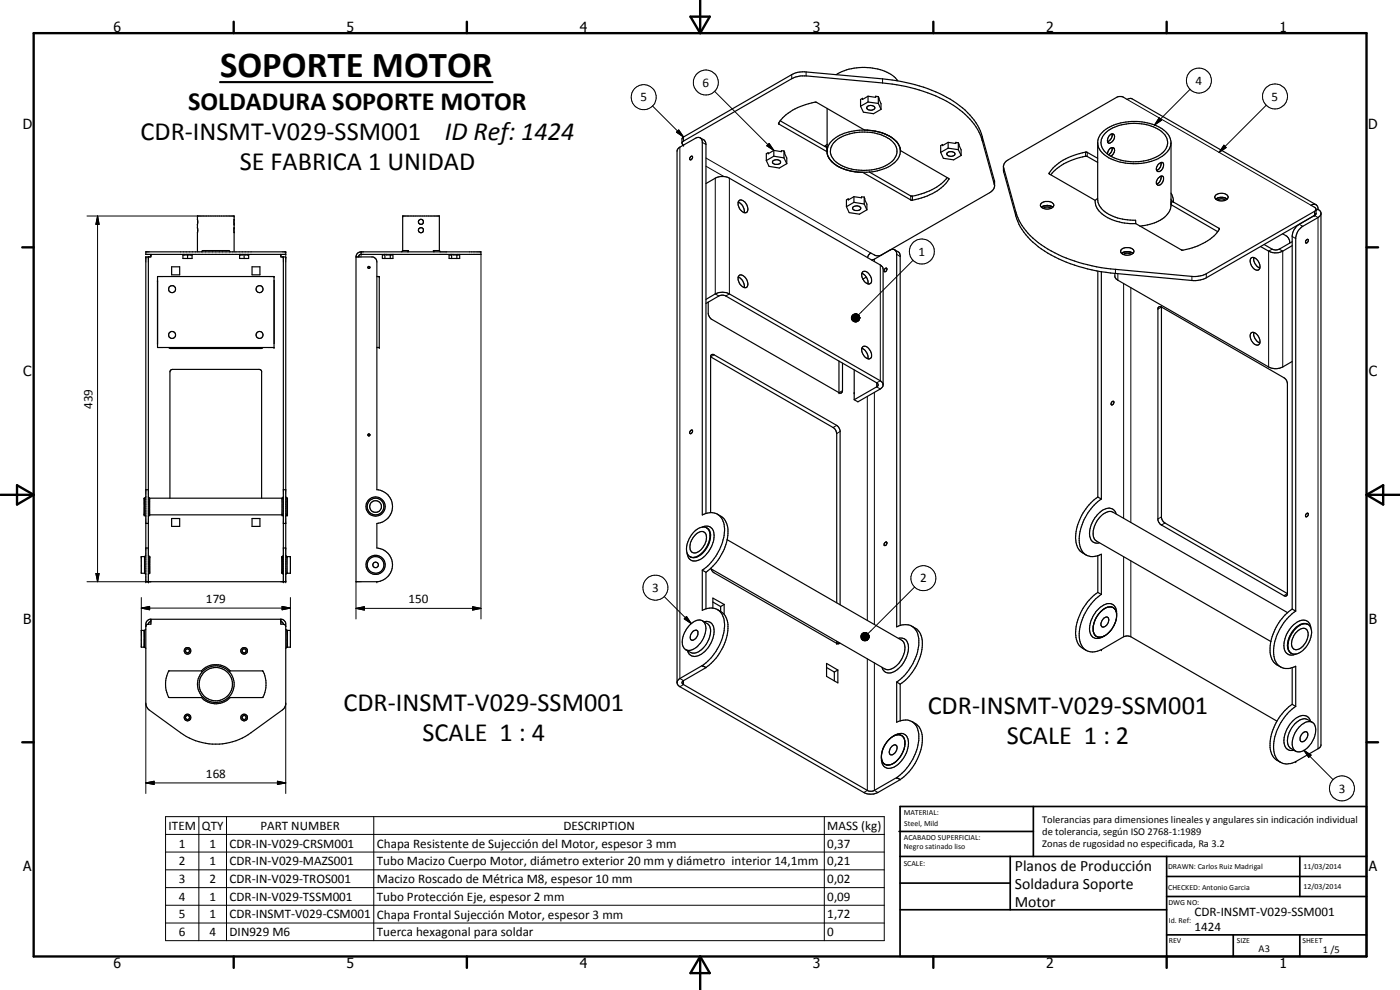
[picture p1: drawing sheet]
<svg xmlns="http://www.w3.org/2000/svg" width="420mm" height="297mm" viewBox="0 0 420 297" stroke-linecap="round" stroke-linejoin="round" font-family="sans-serif">
<g fill="none" stroke="#000" stroke-width=".35">
<path d="M234.1 36.2l14.1 8.1M248.2 32.5l.1 13.5M250.9 22.4a16.8 16.8 0 0 1 10.2-2.1l2.3 .4a10.3 10.3 0 0 1 6 3.6M258.3 31.9l.8 1.8 3.1 .4 2.2-1.3M260.4 31.9a1.38 1.38 0 0 1 2.1 .5 1.34 1.34 0 0 1-1.2 .7 1.34 1.34 0 0 1-1.2-.9zM260.5 28.9v1.7M260.5 28.9l-1.6 .9v-.3l-.6 .3v2.1M260.5 28.9l2.3 .3v-.3l.8 .1M260.5 30.6l-2.2 1.3M260.5 30.6l3.1 .4M261.9 39.2l-2.4-.2-14.4-8.3a15.8 15.8 0 0 0-11.5 6.3l14.6 8.5M262.6 39.3a10.3 10.3 0 0 1 6.9 3.8"/>
<path d="M262.7 39.4a14.5 14.5 0 0 0-13.5 3.4l-.6 .9-.4 1.4M263.4 39.5a9.6 9.6 0 0 1 6.4 4.1l.4 1.4M263.6 29l.8 2.1v1.7M263.6 29v2M263.6 31l.8 1.8M204.7 42.9v-1.2l.2-.5 32.7-18.8a6.9 6.9 0 0 1 4.3-.8l23 2.1a44.1 44.1 0 0 1 24 8.7 17.2 17.2 0 0 1 5.9 8.5l3.6 13.2a3.4 3.4 0 0 1-.3 2.7l-1.1 1-32.7 18.8-1.4 .1-1.6-.8-.7 .7-.3 .7M204.7 42.9l.4-.6 32.5-18.7 1.3-.5 1.5-.3h1.5l23 2.1a43.3 43.3 0 0 1 24.8 9.4 16 16 0 0 1 5.1 7.8l3.7 13.5M204.7 42.9l.4 .7M207.3 47l.4-.1a.66 .66 0 0 1 0 .7 .66 .66 0 0 1-.6 .3l-.1-.2zM210.1 41.4h-1.2l-4.9 2.8-.6 .5-.2 .7v159.4M210.1 41.4l.4 .3 .3 .7v112.1a4.2 4.2 0 0 1 4.4-.3 4.2 4.2 0 0 1 2.2 3.8 15.4 15.4 0 0 1-6.6 13.1M210.1 41.4l1.3 .7 .5 1.2v110.8"/>
<path d="M211.9 55.1l2.8-1.6a4.7 4.7 0 0 1 3.9-.2l45.6 26.2 .6 .6 .2 .6v34.8M230 48.2l.8 1.7 3.1 .5 2.2-1.3M231.9 48.3a1.44 1.44 0 0 1 2.4 .4l-.6 .5-1 .1a.71 .71 0 0 1-.7-.3 .71 .71 0 0 1-.1-.7zM232.2 45.1l-1.7 1v-.3l-.5 .3v2.1M232.2 45.1l2.3 .4v-.3l.8 .1M232.2 46.9l-2.2 1.3M232.2 45.1v1.8M232.2 46.9l3.1 .5M235.3 45.3l.8 2.1v1.7M235.3 45.3v2.1M235.3 47.4l.8 1.7M248.2 44.3v1.2"/>
<path d="M248.2 45.5v.5M248.2 44.3v.4M248.2 46l.6 1.4M248.2 43.3l-.7 .6h.7M248.3 46.4a8.6 8.6 0 0 0 6.7 4.9l3.1 .4M249 47.8a8.5 8.5 0 0 0 3.9 2.8M250.9 42.2a14.9 14.9 0 0 1 16.5-.1 4 4 0 0 1-.6 7 15.1 15.1 0 0 1-16-.6 3.9 3.9 0 0 1 .1-6.3zM253.6 50.8l.7 .3M254.6 51.1l4.3 .6M256.3 59l-1.7 1v-.4l-.6 .4v2M256.3 59l2.3 .4v-.3h.8M256.3 59v1.7"/>
<path d="M258.9 51.7h.1M259.4 59.1l.8 2.2v1.6M259.4 59.1v2.1M260.9 51.6l12.4 7.2a16.5 16.5 0 0 0 11-5.5M269.7 43.4l.5 1.3M270.2 44.7l.1 .5 14.4 8.4a11.9 11.9 0 0 1-7.3 5.5l-4 1-14.5-8.4M270.2 44.7a5.7 5.7 0 0 1-4.1 5.6l-3.6 1.1-4 .3M282.3 45.7l.8 1.8 3.1 .5 2.2-1.3M284.3 45.9a1.41 1.41 0 0 1 2.3 .4 1.34 1.34 0 0 1-1.3 .6 1.34 1.34 0 0 1-1.1-.9zM284.6 42.7l-1.7 1v-.4l-.6 .4v2M284.6 42.7l2.2 .4v-.4l.8 .1M284.6 44.4l-2.3 1.3"/>
<path d="M284.6 42.7v1.7M284.6 44.4l3 .5M287.6 42.8l.8 2.2v1.7M287.6 42.8v2.1M287.6 44.9l.8 1.8M301.1 50.1l3.8 13.5a20.2 20.2 0 0 0 10.6 11.7 49 49 0 0 0 19.3 5.5l22.9 2.1a8.2 8.2 0 0 0 4.3-.8l32.5-18.7 .5-.6M329.4 47.5l-3.1-1.8a16.1 16.1 0 0 0-11.4 6.2v.3l13.8 7.9M329.4 48.7l-3.1-1.8a16.5 16.5 0 0 0-10.9 5.6M329.4 42.8v16.9a6.5 6.5 0 0 0 5.3 5.5 18.2 18.2 0 0 0 6.1 .9l.1 1M329.4 59.5l-.7 .6M330.5 40a15.1 15.1 0 0 1 15.3-2.7 7 7 0 0 1 5.6 5.3 6.3 6.3 0 0 1-4.4 5.3 16.9 16.9 0 0 1-15.3-1.2 4.3 4.3 0 0 1-1.2-6.7zM331.5 40.1a14 14 0 0 1 13.3-2.5 8 8 0 0 1 5.5 4.1 4.5 4.5 0 0 1-3.1 5.3 14.9 14.9 0 0 1-15.4-1.3 3.8 3.8 0 0 1-.3-5.6z"/>
<path d="M332.3 46.2l.2-.6a1.19 1.19 0 0 1 .7-1.1 1.19 1.19 0 0 1 1.3 .2l-.1 .9-1 1.3M332.9 40.7l.4-.4a.74 .74 0 0 1 .9 0 .74 .74 0 0 1 .3 .7 1.65 1.65 0 0 1-2 1.8l-.1-1.1zM333.7 44.3l.1 .1a2.24 2.24 0 0 1-1.1 2M333.7 40.2a2.11 2.11 0 0 1-1.3 2.3M347.5 49.4a1.01 1.01 0 0 1 1.7-.4 1.96 1.96 0 0 1-1.7 2.5l-.5-.6 .1-.7zM347.5 53.5a1.01 1.01 0 0 1 1.7-.4 2.01 2.01 0 0 1-1.7 2.5l-.1-.1a1.39 1.39 0 0 1 .1-2zM348.4 52.8l-.2 1.5-.4 .5-.7 .4M348.4 48.8l-.2 1.4-1.1 .9M351.4 42.8v18.8a6.5 6.5 0 0 1-5 5.3l-4.3 1M351.4 60l.8 .6M351.4 58l.7 1.7 .1 .9M364.9 59.7a2.92 2.92 0 0 1 3.3 0"/>
<path d="M364.9 58.5a2.31 2.31 0 0 1 3.7 .7 2.43 2.43 0 0 1-4 0zM43.8 75.6h42v.7h-42zM44.5 77.1v97.4M45.3 76.3v.8h-1.5v97.4h42v-97.4h-1.5v-.8M54.9 76.3v1.3h2.7v-1.3M55.2 76.3v.2M55.3 76.3v.2M55.9 76.3v.2h-1M56.3 76.3v1.3M56.6 76.3v.2h1M57.3 76.3v.2M59.3 75.6v-10.8h11v10.8"/>
<path d="M59.3 69.7v.1M60.5 75.6l.2-.4h8.1l.3 .4M71.9 76.3v1.3h2.7v-1.3M72.3 76.3v.2M72.9 76.3v.2h-1M73.3 76.3v1.3M73.6 76.3v.2h1M74.2 76.3v.2M74.3 76.3v.2M85 77.1v97.4M106.8 77.1h5.1l.9 .6 .3 .9v68.3a5.1 5.1 0 0 1 4.7 5.1 5.1 5.1 0 0 1-4.7 5.1v7.3a5.1 5.1 0 0 1 4.7 5.1 5.1 5.1 0 0 1-4.7 5h-6.3zM108.4 75.6h35.9v.7h-36.1l-.5 .4-.1 .4"/>
<path d="M108.4 75.6v.7M108.4 75.6a1.45 1.45 0 0 0-1.6 1.5M115.3 76.3v.2h-.5v1.1h3.1v-1.3M115.5 76.3v1.3M115.9 76.3v.2h1.8v-.2M117.1 76.5v1.1M117.3 76.3v.2M120.9 75.2v-10.4h11v10.4M120.9 75.2h1.7M120.9 75.2l-.4 .4M122.6 75.2l-.3 .4M122.6 75.2v.4"/>
<path d="M130.1 75.2h1.8M130.1 75.2l.2 .4M130.1 75.2v.4M131.9 75.2l.3 .4M135.3 76.3v.2h-.5v1.1h3.2v-1.3M135.5 76.3v1.3M136 76.3v.2h1.7v-.2M137.1 76.5v1.1M137.3 76.3v.2M221.6 60.7a2.99 2.99 0 0 1 1.7 3.1M221.8 60.2a1.27 1.27 0 0 1 1.8 .4 2.26 2.26 0 0 1 .4 3.2 2.51 2.51 0 0 1-2.2-3.6zM254 62l.8 1.8 3.1 .5 2.3-1.4"/>
<path d="M256 62.1a1.61 1.61 0 0 1 2.3 .3l-.3 .6-1.3 .2a.71 .71 0 0 1-.7-.3 .71 .71 0 0 1 0-.8zM256.3 60.7l-2.3 1.3M256.3 60.7l3.1 .5M259.4 61.2l.8 1.7M268.5 75l-1-.2-5.1 3-.9 .2M268.5 75l1.2 .7 .5 .9v111.1M268.5 75l.6 1v112.1l1.1-.4M312.5 61.1l.9-.6h1.4a1.1 1.1 0 0 1 1.2 .4 1.1 1.1 0 0 1-.1 1.3 2.53 2.53 0 0 1-3.7-.5zM312.6 62.2a2.82 2.82 0 0 1 3.3 0M313.1 62.5a1.68 1.68 0 0 1 2.3 0M328.7 60.1a5.9 5.9 0 0 0 3.7 5.2 17.8 17.8 0 0 0 8.5 1.8M336.5 74.9l.4-.3a2.89 2.89 0 0 1 3.2 .3 1.03 1.03 0 0 1-.9 1.6 1.98 1.98 0 0 1-2.9-1.2z"/>
<path d="M336.6 76a2.98 2.98 0 0 1 3.4 0M337.2 76.4a1.68 1.68 0 0 1 2.2 0M351.4 61l.1 .4M351.4 60.6h.8M351.5 60.6v.8M351.5 61.4l14 8.1M352.2 60.6l13.7 7.9a9.2 9.2 0 0 1-5.7 4.9l-2.4 1-3.2 .7-13.7-8M365.5 60.1a1.68 1.68 0 0 1 2.2 0M375.6 77.3a2.46 2.46 0 0 1 2.3 3.4 1.19 1.19 0 0 1-1.9-.4 2.22 2.22 0 0 1-.4-3zM376.3 77.3a3 3 0 0 0 1.8 3.1M384.9 70.1l1.7 1.2 .4 .8v.8M387.8 73.7l-2.8 1.7a4.5 4.5 0 0 1-4.3 0l-2.4-1.4"/>
<path d="M387.8 72.5l-3.9 2.3-1 .2-1.1-.2-2.4-1.4M392.1 72l.4-.2a.59 .59 0 0 1 0 .7 .59 .59 0 0 1-.7 .3zM394.5 64.6l-32.5 18.8a8 8 0 0 1-4.3 .8l-27.2-2.7M394.5 64.6l-4.6 2.7a4.6 4.6 0 0 0-2.1 3.3v112.2M395 61.4l-55.2-31.7-.4-.2-1.1 .3a2.9 2.9 0 0 0-2.4-.8l-.8 .2-32.5 18.7-.9 .7-.6 1.2 .1 1.6 3.7 13.4a19.7 19.7 0 0 0 9.5 11.1 45.7 45.7 0 0 0 16.1 5.6M395 61.4l-.7-.1-.8 .3 1.2 .7 .3 .5M395 62.8l-.1 1.4-.4 .4M395 61.4l.4 .6 .2 .8M395.6 62.8l.8 1v159.9l-.8 1-6.7 3.8M395.6 62.8l-.6 .4M396.4 64.3l-.8 1-4.6 2.6a4.6 4.6 0 0 0-2.1 3.3v112.1M47.3 83h34.9v21.3h-34.9z"/>
<path d="M51.5 80.1h2.4v2.4h-2.4zM75.6 80.1h2.4v2.4h-2.4zM82.2 84.2v18.8M113.1 83h.7v21.3h-.7M211.9 91.1l4.1-2.4h1.6l45.5 26.2a.64 .64 0 0 1 .5 .6 .64 .64 0 0 1-.5 .6l-6.7 3.8M211.9 89.8a8.6 8.6 0 0 1 4.9-2.1l1.2 .1 .9 .4 45.3 26.1 .6 .5 .2 .7M212.5 90.6l.1 3.9 .8 1.2 38.4 22.1M221.6 83.1a2.99 2.99 0 0 1 1.7 3.2M221.8 82.7a1.68 1.68 0 0 1 2.3 1.3 1.52 1.52 0 0 1-.3 2.3 2.64 2.64 0 0 1-2-3.6zM258.6 82a3 3 0 0 1 1.9 3.2M258.9 81.6a1.8 1.8 0 0 1 2.4 1.3 1.49 1.49 0 0 1-.4 2.3 2.71 2.71 0 0 1-2-3.6zM260 83.1l-1.1 .6"/>
<path d="M265.5 80.7l.4-.3a.56 .56 0 0 1 .2 .8 .56 .56 0 0 1-.8 .2zM329.5 81.3v67.8M330.5 81.5v68.2M334.6 82l.1 1.3 .8 .8 45.2 26a4.5 4.5 0 0 0 4.3 0l2.8-1.6M347.5 92.3l.5-.3 .6 .1 36.7 21.2 .9 1 .2 .6v63.4l-.5 .6-.6-.2-36.7-21.2-.9-1-.2-.5zM348.6 92.1v63.3l.1 .5 .9 1 36.8 21.2M375.6 99.8a2.51 2.51 0 0 1 2.5 3.2 1.12 1.12 0 0 1-1.1 .6 1.12 1.12 0 0 1-1-.8 2.22 2.22 0 0 1-.4-3zM376.3 99.7a3 3 0 0 0 1.8 3.2M50.7 104.3l.4 .3h27.3l.5-.3M213.3 107.1l36.7 21.2a2.32 2.32 0 0 1 1.1 1.8v50.7M251.8 108.3v9.5M252.8 109v8.2l-.3 .7-.7-.1"/>
<path d="M256.4 111v8.9M258.6 104.5a3 3 0 0 1 1.9 3.2M258.9 104.1a1.74 1.74 0 0 1 2.4 1.3l.3 .9-.1 .9a1.48 1.48 0 0 1-1.5 .3 1.48 1.48 0 0 1-1-1.2 1.99 1.99 0 0 1-.1-2.2zM265 115.5v.5l-.8 .7-6.7 3.9-1.1-.7M207.3 129.2l.5-.1a.76 .76 0 0 1-.6 1l-.2-.3zM333.7 120.5l.4-.1a.66 .66 0 0 1 .1 .7 .66 .66 0 0 1-.7 .4l-.1-.5zM43.4 149.5v5M43.4 154.5l.4 .4M43.8 157.1h.7M43.8 146.9h.7M43.8 149.1l-.4 .4M44.5 149.1l.4 .4"/>
<path d="M44.9 149.5h39.8M44.9 154.5h39.8M44.9 149.5v5M44.9 154.5l-.4 .4M51 149.5v-38l.4-.6 .4-.1h26l.6 .4 .1 38.3M51.5 155.6h2.4v2.3h-2.4zM75.6 155.6h2.4v2.3h-2.4zM84.7 149.5v5M84.7 154.5l.3 .4M85 157.1h.8M85 146.9h.8M85 149.1l-.3 .4"/>
<path d="M85.8 149.1l.3 .4M86.1 149.5v5M86.1 154.5l-.3 .4M208.1 159.8a3.2 3.2 0 0 1 4.2-1.2 4.2 4.2 0 0 1 0 5 5.2 5.2 0 0 1-4.8 3.6 2.83 2.83 0 0 1-1.3-3.7l.7-2zM210.7 158.2a2.41 2.41 0 0 1 2.7 .1 2.41 2.41 0 0 1 .9 2.4 8.3 8.3 0 0 1-5.4 7.6 2.29 2.29 0 0 1-2.7-2.3M212 158.4a2.28 2.28 0 0 1 1.3 2.3 6.9 6.9 0 0 1-5.2 6.6l-1.1-.3M213.3 153.8v-47l.3-.4 .5-.1 37 21.3 .7 .8 .3 .8v52.2M215.3 154.3a5.5 5.5 0 0 1 3.1 6.4 16.3 16.3 0 0 1-6.5 11M329.5 149.1l1 .6M329.5 149.1a15.4 15.4 0 0 0-6.6 13.5 4.8 4.8 0 0 0 3.1 3.9M330.5 149.7a15.8 15.8 0 0 0-6.6 11.8 4.8 4.8 0 0 0 3.5 5.5l2-.2M335 154.2a2.45 2.45 0 0 0-4.1-1.1 8.8 8.8 0 0 0-3.8 7.9 2.21 2.21 0 0 0 2.9 1.9"/>
<path d="M392 154.3l.3-.3a.55 .55 0 0 1 .2 .7 .55 .55 0 0 1-.7 .2zM43.4 167h-1v5h1M43.4 167v5M43.4 172l.4 .3M43.8 164.4h.7M43.8 166.6l-.4 .4M44.5 166.6l.4 .4v5l-.4 .3M85 164.4h.8M85 166.6l-.3 .4v5l.3 .3M85.8 166.6l.3 .4M86.1 167h1.1v5h-1.1M86.1 167v5"/>
<path d="M86.1 172l-.3 .3M208.6 160.6a1.98 1.98 0 0 1 3.1-.6 4.7 4.7 0 0 1-3.4 5.9 1.83 1.83 0 0 1-1.2-2.6l.4-1.2zM210.8 171.1v12l1.1-.4M210.8 171.1l1.1 .6M211.9 171.7v11M213.4 170.7l.9 1.2 36.8 21.1M218.2 161.9l52.3 30.2a3.6 3.6 0 0 1 .6 4.6 5.8 5.8 0 0 1-4.6 4.3l-1-.3-52.2-30.1M265.5 162.9l.4-.3a.56 .56 0 0 1 .2 .8 .56 .56 0 0 1-.8 .2zM329.4 166.8l1.1-.5v12.1M329.5 166.8v11M329.5 177.8a15.3 15.3 0 0 0-6.6 13.5 4.6 4.6 0 0 0 3.1 3.8M329.5 177.8l1 .6"/>
<path d="M330.5 178.4a15.8 15.8 0 0 0-6.6 11.8 4.5 4.5 0 0 0 4 5.4l2.6-.7M43.3 189.1v5.1M43.4 189.1h-1v5.1h1M43.4 189.1v5.1M43.4 194.2l.4 .3M43.8 188.8l-.4 .3M44 186.4l1-.6h39.6l.7 .4 .5 .8-.1 24.7-.5 .9-.5 .4-9.4 6.8a17.9 17.9 0 0 1-21.1 0l-9.4-6.8-1-1.3v-24.4zM44.5 187.3l-.5 .2-.2 .5M45.3 186.5l-.6 .2-.2 .6M45.3 185.8v1.5h-.8M84.3 185.8v1.5h.7M84.3 186.5l.4 .1 .3 .7"/>
<path d="M85 187.3l.8 .5M85.8 188.8l.3 .3M86.1 189.1h1.1v5.1h-1.1M86.1 189.1v5.1M86.1 194.2l-.3 .3M86.3 189.1v5.1M207.3 187.3a2.9 2.9 0 0 1 3.8-.8 4.6 4.6 0 0 1-.2 5.5 5.4 5.4 0 0 1-4.4 3.2 2.65 2.65 0 0 1-1.6-3.8l1-2.4zM207.8 189.6a.9 .9 0 0 1 .8-.6 .9 .9 0 0 1 .9 .5 2.04 2.04 0 0 1-2 2.5 1.69 1.69 0 0 1 .3-2.4zM210.8 199.7l-7 4.1-.5 .5-.1 .5M210.8 199.7l1.1 .6M210.8 186.3l1.4 .8a3.3 3.3 0 0 1 .7 4.2 7 7 0 0 1-4.4 4.7 3.5 3.5 0 0 1-2.7-1.1M211.3 186.6a2.36 2.36 0 0 1 3 2.8 7.6 7.6 0 0 1-5.9 7.6 2.25 2.25 0 0 1-2.1-1.8"/>
<path d="M213.9 182.5a4.4 4.4 0 0 1 3.6 4.7 15.8 15.8 0 0 1-6.7 12.5M213.9 182.5l-2 .2M213.9 180.6l2.4 1.4M215.3 182.9a5.5 5.5 0 0 1 3.1 6.4 16.5 16.5 0 0 1-6.5 11M216.3 182v1.4M217.3 181.4v2.9M217.3 181.4l-1 .6M217.3 181.4l-3.4-1.9v3M248.1 199.1l3.3 1.9v3.9l-3.3-2zM251.1 192.4v.6M252 192.9l-.4 .3-.5-.2M269.7 191.5a2.4 2.4 0 0 1 3 2.9 8.3 8.3 0 0 1-5.6 7.5 2.16 2.16 0 0 1-2.4-1.7"/>
<path d="M270.2 187.7a4.1 4.1 0 0 1 5.5 3.9 15.5 15.5 0 0 1-6.6 13M273.6 187.9a5.4 5.4 0 0 1 3.2 6.3 15.9 15.9 0 0 1-6.6 11.1M328.1 189.1l.5 1.4a1.64 1.64 0 0 0 1.7 .7M328.2 187.5v2.2M328.3 190.1l.9 .9M328.5 186.5l-.4 1.7M328.7 185.8l-.1 .5M329.2 185l-.3 .5M329.5 191.1l.3 .1M329.9 184l-.6 .8M330.5 194.9h.1M330.5 194.9l6.7-3.8 1.1-.3 1.1 .3 43.8 25.3"/>
<path d="M331.3 185.5a.83 .83 0 0 1 1.1-.3 .83 .83 0 0 1 .3 1.2 1.68 1.68 0 0 1-2.1 1.6 2.12 2.12 0 0 1 .7-2.5zM331.4 190.8l-.9 .3M331.6 190.7l-.5 .3M331.7 182.5l-1.6 1.2M331.8 190.6l-.5 .3M332.1 182.3l-.3 .2M332.5 182.2a7 7 0 0 0-4.3 5M333.2 182.1h.4M333.2 182.1l-.8 .1M333.2 189.3l-1.5 1.4M333.2 182.1h-.3M333.5 182.1l.9 .4"/>
<path d="M333.6 188.9l-1.5 1.5M333.8 182.2l.6 .3M334.2 188l-.7 1M334.4 182.5l.7 1.3M334.9 186.1l-.5 1.4M335.1 185.5v-2a2.45 2.45 0 0 0-1.5-2.3 2.45 2.45 0 0 0-2.7 .6 8.4 8.4 0 0 0-3.7 8.1 2.33 2.33 0 0 0 3.8 1.1l-.9 .2M335.1 183.8v.3M335.1 185.5l-.7 2-.6 1M335.1 183.8v.4M335.1 185.5l-.2 .5M335.1 185v.5M386.4 183.8l-52.3-30.1a3.7 3.7 0 0 0-3.9 1.3 6.6 6.6 0 0 0-1.7 6.8l.6 .5 52.3 30.2"/>
<path d="M387.8 182.8a15 15 0 0 0-6.4 14 4.4 4.4 0 0 0 2.9 3.3M387.8 182.8l1.1 .5M388.7 188.8a3.1 3.1 0 0 1 4.2-1.2 4.6 4.6 0 0 1-.3 5.5 4.9 4.9 0 0 1-4.6 3.1 2.68 2.68 0 0 1-1.3-3.6l.5-1.5zM388.8 189.9a2.39 2.39 0 0 1 3.3-1.1 4.2 4.2 0 0 1-1.4 5.3 1.68 1.68 0 0 1-1.7 .8 1.68 1.68 0 0 1-1.4-1.4 5.2 5.2 0 0 1 1.2-3.6zM388.9 183.3a14.8 14.8 0 0 0-6.4 14.2 4.1 4.1 0 0 0 6.4 2.4v12.1M392.6 187.4a2.98 2.98 0 0 0-3.7 .9 6.4 6.4 0 0 0-2.1 7l.6 .7M393.4 188.4a2.46 2.46 0 0 0-1.6-2.3 2.46 2.46 0 0 0-2.6 .6 8.2 8.2 0 0 0-3.6 8.5 2.27 2.27 0 0 0 3.3 1.1M60.5 201.3h-9.8a8 8 0 0 0 .1 8h9.7M60.5 201.3l.2 .2M60.5 201.3a5.9 5.9 0 0 1 8.6 0M60.5 209.3a5.9 5.9 0 0 0 8.6 0M60.7 209l-.2 .3"/>
<path d="M68.8 209l.3 .3M69.1 201.3h9.7a8.5 8.5 0 0 1 .1 7.9M69.1 201.3l-.3 .2M78.9 209.2l-9.8 .1M78.9 209.2h.1M203.2 204.8l.2 .7 .6 .5 55.2 31.8a4.7 4.7 0 0 0 4.3 0l6.7-3.9M211.9 200.3l-6.8 3.9a.61 .61 0 0 0-.4 .6 .61 .61 0 0 0 .4 .6l55.4 31.9h1.7l6.9-4M211.9 200.3h.1M248.1 200.3l2.3 1.3M250.4 201.6v2.7M251.4 201l-1 .6M269.1 204.6v12.1l1.1-.4"/>
<path d="M269.1 204.6l1.1 .7M270.2 205.3v11M270.2 216.3a4.1 4.1 0 0 1 5.5 3.9 15.9 15.9 0 0 1-6.6 13.1M273.6 216.5a5.4 5.4 0 0 1 3.2 6.3 16.2 16.2 0 0 1-6.6 11.1M387.8 200.3v11M387.8 211.3a15.1 15.1 0 0 0-6.4 14.1l.8 1.8 2.1 1.5M387.8 211.3l1.1 .7M388.9 212a15.4 15.4 0 0 0-6.6 13.6 4.1 4.1 0 0 0 6.6 2.9M389.9 218.1a3.3 3.3 0 0 1 4.2-1.2 4.6 4.6 0 0 1-.2 5.5 4.8 4.8 0 0 1-4.7 3.2 3 3 0 0 1-1.1-4.2 7.7 7.7 0 0 1 1.8-3.3zM393.3 216.4a2.34 2.34 0 0 0-3.6-1.3 7.9 7.9 0 0 0-4.1 8.8 2.12 2.12 0 0 0 2.7 1.2M393.8 216.7l-1.4-.8a3.4 3.4 0 0 0-3.8 1.3 6.1 6.1 0 0 0-1.8 6.7l.4 .5 1.6 1M264.5 227.2l.1 .5"/>
<path d="M264.5 227.5l.3 1.1M264.6 226.3l-.1 .5M264.6 227.9l.1 .3M264.8 228.4l1 1M265 228.7l.1 .3M265.2 229.1l.3 .2M265.6 229.4l.5 .1 1.4-.1M266 229.5h.3M267 221.7a8.4 8.4 0 0 0-2.4 4.4M267.5 221.3l-.8 .7M267.6 224l.6-.4a.89 .89 0 0 1 1 .4 .89 .89 0 0 1-.1 1 1.87 1.87 0 0 1-1.9 1.4 1.66 1.66 0 0 1 .4-2.4zM268 220.9a2.75 2.75 0 0 1 4.2 .1 7.8 7.8 0 0 1-3.4 8.9 2.49 2.49 0 0 1-2.7 .5 2.49 2.49 0 0 1-1.6-2.3 7.5 7.5 0 0 1 2.1-6"/>
<path d="M268.2 220.9l-.5 .2M268.3 229l-1.7 .5M269 228.4l-1.3 .8M269.1 233.3l1.1 .6M269.3 220.5l-.7 .1-1.2 .8M269.7 220.4l.3 .1M269.7 220.4l-1.4 .4M270 220.5l.8 .4M270 227.2l-1.4 1.6M270 220.5l.9 .4M270.2 233.9h.1M270.8 220.9l.5 .5"/>
<path d="M270.9 220.9l.4 .5M271 225.4l-.7 1.5M271.3 221.4l.2 .7M271.5 222.1l.1 .9M271.5 223.9l-.6 1.9-1.6 2.3M271.5 223.9l-.4 1.4M271.6 223l-.1 .9M388.8 228.5h.1M390.9 220.1a.85 .85 0 0 1 .8-.6 .85 .85 0 0 1 .8 .8 2.11 2.11 0 0 1-2 2.2 1.82 1.82 0 0 1 .4-2.4z"/>
<circle cx="126.3" cy="69.1" r=".76"/>
<circle cx="126.3" cy="66.6" r=".75"/>
<circle cx="51.6" cy="86.7" r="1.06"/>
<circle cx="77.9" cy="86.8" r="1.05"/>
<circle cx="110.7" cy="80.2" r=".31"/>
<circle cx="51.7" cy="100.5" r="1.04"/>
<circle cx="77.9" cy="100.5" r="1.05"/>
<circle cx="110.7" cy="130.5" r=".32"/>
<circle cx="112.7" cy="152" r="2.5"/>
<circle cx="112.7" cy="152" r="1.75"/>
<circle cx="112.7" cy="152" r="2.87"/>
<circle cx="112.7" cy="169.5" r="2.88"/>
<circle cx="112.7" cy="169.5" r="2.5"/>
<circle cx="112.7" cy="169.5" r=".83"/>
<circle cx="56.3" cy="195.3" r=".99"/>
<circle cx="56.3" cy="195.3" r=".61"/>
<circle cx="73.3" cy="195.3" r="1"/>
<circle cx="73.3" cy="195.3" r=".6"/>
<circle cx="56.3" cy="215.3" r=".62"/>
<circle cx="56.3" cy="215.3" r="1"/>
<circle cx="64.8" cy="205.3" r="5"/>
<circle cx="64.8" cy="205.3" r="5.5"/>
<circle cx="73.3" cy="215.3" r="1.01"/>
<circle cx="73.3" cy="215.3" r=".62"/>
</g>
<g fill="#000">
<circle cx="205.1" cy="43.6" r=".18"/>
<circle cx="43.8" cy="77.1" r=".18"/>
<circle cx="44.5" cy="77.1" r=".18"/>
<circle cx="45.3" cy="76.3" r=".18"/>
<circle cx="59.3" cy="68.3" r=".18"/>
<circle cx="59.3" cy="67.3" r=".18"/>
<circle cx="70.3" cy="64.8" r=".18"/>
<circle cx="70.3" cy="68.3" r=".18"/>
<circle cx="70.3" cy="67.3" r=".18"/>
<circle cx="84.3" cy="76.3" r=".18"/>
<circle cx="85" cy="77.1" r=".18"/>
<circle cx="85.8" cy="75.6" r=".18"/>
<circle cx="85.8" cy="76.3" r=".18"/>
<circle cx="85.8" cy="77.1" r=".18"/>
<circle cx="108.4" cy="76.3" r=".18"/>
<circle cx="108.4" cy="75.6" r=".18"/>
<circle cx="120.9" cy="64.8" r=".18"/>
<circle cx="120.9" cy="75.2" r=".18"/>
<circle cx="47.3" cy="84.2" r=".18"/>
<circle cx="82.2" cy="83" r=".18"/>
<circle cx="113.8" cy="83" r=".18"/>
<circle cx="348.6" cy="92.1" r=".18"/>
<circle cx="47.3" cy="103" r=".18"/>
<circle cx="82.2" cy="104.3" r=".18"/>
<circle cx="113.8" cy="104.3" r=".18"/>
<circle cx="251.8" cy="117.8" r=".18"/>
<circle cx="256.4" cy="117.9" r=".18"/>
<circle cx="43.3" cy="154.5" r=".18"/>
<circle cx="43.4" cy="154.5" r=".18"/>
<circle cx="44.9" cy="154.5" r=".18"/>
<circle cx="84.7" cy="154.5" r=".18"/>
<circle cx="86.1" cy="154.5" r=".18"/>
<circle cx="86.3" cy="154.5" r=".18"/>
<circle cx="42.4" cy="167" r=".18"/>
<circle cx="43.4" cy="167" r=".18"/>
<circle cx="43.8" cy="174.5" r=".18"/>
<circle cx="44.5" cy="174.5" r=".18"/>
<circle cx="44.9" cy="167" r=".18"/>
<circle cx="84.7" cy="167" r=".18"/>
<circle cx="85" cy="174.5" r=".18"/>
<circle cx="85.8" cy="174.5" r=".18"/>
<circle cx="86.1" cy="167" r=".18"/>
<circle cx="87.2" cy="167" r=".18"/>
<circle cx="113.1" cy="174.5" r=".18"/>
<circle cx="45.3" cy="185.8" r=".18"/>
<circle cx="84.3" cy="185.8" r=".18"/>
<circle cx="210.8" cy="199.7" r=".18"/>
<circle cx="251.1" cy="193" r=".18"/>
<circle cx="330.5" cy="194.9" r=".18"/>
<circle cx="269.1" cy="233.3" r=".18"/>
<circle cx="388.9" cy="228.5" r=".18"/>
</g>
<g fill="none" stroke="#000" stroke-width=".3">
<path d="M195.8 31.8l9.3 9.3M203.7 39l1.4 2.1-2.1-1.4zM214.4 27.4l17.8 17.7M233.8 36.7v.6M237.6 22.4v1.2M241.9 21.6v1.2M264.9 23.7v1.2M338.3 29.8l55.2 31.8M347.9 35.3l.7 .8-2.1 1.4zM357.2 26.8l-10.7 10.7M380 31.6l-14.1 14.1M204 44.2v159.4l1.1 .6v1.2l-1.1 .6"/>
<path d="M205.1 41.1v1.2M210.8 42.7l1.1 .6M211.9 47.4l49.4 28.5M211.9 49.9l5.3 3.1M214.7 53.5v34.7l1 .6M218.9 53.5v34.7l-1.1 .6M230.1 43.7l.7-.6 1.4 2zM273.3 58.8v1.2M273.8 58.8v1.3M284.8 53.6v.2M294.8 40.9v1.2M298.4 54.1v1.2"/>
<path d="M301.2 50.4v1.2M314.9 51.9v.2M325.8 45.6v1.3M326.3 45.7v1.2M367.3 43.6l.7 .7-2.1 1.4zM26.1 64.8h33.2M29.3 64.8l.4 2.5h-.9zM29.3 64.8v109.7M144.3 76.3v109.4M262.4 77.8v.7M264.2 79.5v34.8l-1.1 .6v1.2l1.1 .6M269.1 76.3l1.1 .7"/>
<path d="M274 78.1l-16.4 16.4M304.9 63.6v1.2M365.8 68.5v.5M381.8 74.8l-1.1 .6v34.7M383.9 74.8l1.1 .6v34.7M387.8 71l1.1 .6M389.9 67.3l1.1 .6M394.5 64.6h.1M394.5 63.4v1.2M394.5 64.6l1.1 .7v159.4M255.5 95.2l2.5 .2-2.5 .1zM255.5 95.5l2.5-.1-2.4 .4z"/>
<path d="M255.5 95.4h2.5M255.6 95l2.4 .4-2.5-.2zM255.6 95.8l2.4-.4-2.3 .6zM255.7 94.7l2.3 .7-2.4-.4zM255.7 96l2.3-.6-2.1 .8zM255.9 94.5l.2-.1 1.9 1zM255.9 94.5l2.1 .9-2.3-.7zM255.9 96.2l2.1-.8-1.9 1zM256.1 94.4l.2-.2 1.7 1.2zM256.1 96.4l1.9-1-1.7 1.1zM256.3 94.2l.3-.1 1.4 1.3zM256.3 96.5l1.7-1.1-1.4 1.2z"/>
<path d="M256.6 94.1h.2l1.2 1.3zM256.6 96.6l1.4-1.2-1.2 1.2zM256.8 94.1h.3l.9 1.3zM257.1 94.1l.9 1.3zM257.3 94.3l.7 1.1zM257.6 94.4l.4 1zM257.8 94.6l.2 .8zM257.9 94.9l.1 .5zM258 95.4l-1.2 1.2zM258 95.4l-.9 1.2zM258 95.4l-.7 1.1zM258 95.4l-.4 .9z"/>
<path d="M258 95.4l-.2 .7zM258 95.4l-.1 .5zM258 95.4v.2zM334.8 80.8v1.2M335.5 82.1v2M337.2 85.1v70.4M339.4 86.3v70.4M348.6 92.1l-1.1 .7M357.7 82.9v1.3M362 82.1v1.3M214.3 106.5l-1 .6M252.8 117.2l-1 .6"/>
<path d="M260.3 118.9v67.2M262.4 117.7v69.7M251.1 127.6l-1.1 .7M252.1 129.5l-1 .6M348.6 155.1l-1.1 .6M349.6 156.9l-1 .6M26.1 174.5h19.2M28.8 172.1h.9l-.4 2.4zM42.4 179.3v9.8M87.2 179.3v9.8M106.8 174.5v11.2M199.3 179l8.2 8.1"/>
<path d="M274.5 176.1l-14 14M337.2 167v24.1M339.4 168.3v22.8M386.4 178.1l-1.1 .6M42.4 182.5l2.5-.6v1.1zM42.4 182.5h44.8M84.7 181.9l2.5 .6-2.5 .5zM106.8 182.5l2.5-.5v1zM106.8 182.5h37.5M141.8 182l2.5 .5-2.5 .5zM206 185l1.5 2.1-2.2-1.4zM251.7 192.7l-.6 .3"/>
<path d="M258.3 190.9l2.5 .1-2.5 .1zM258.3 191.1l2.5-.1-2.4 .4zM258.3 191h2.5M258.4 190.6l2.4 .4-2.5-.1zM258.4 191.4l2.4-.4-2.3 .7zM258.5 190.4l2.3 .6-2.4-.4zM258.5 191.7l2.3-.7-2.2 .9zM258.6 190.2l.3-.2 1.9 1zM258.6 190.2l2.2 .8-2.3-.6zM258.6 191.9l2.2-.9-1.9 1.1zM258.9 190l.2-.1 1.7 1.1zM258.9 192.1l1.9-1.1-1.7 1.2z"/>
<path d="M259.1 189.9l.3-.1 1.4 1.2zM259.1 192.2l1.7-1.2-1.4 1.3zM259.4 189.8h.3l1.1 1.2zM259.4 192.3l1.4-1.3-1.1 1.3zM259.7 189.8h.2l.9 1.2zM259.9 189.8l.3 .1 .6 1.1zM260.2 189.9l.6 1.1zM260.3 197.7v39.5l-1.1 .6M260.4 190.1l.4 .9zM260.6 190.2l.2 .8zM260.7 190.5l.1 .5zM260.8 191l-.9 1.2-.2 .1z"/>
<path d="M260.8 191l-.6 1.2h-.3zM260.8 191l-.6 1.2zM260.8 191l-.4 1zM260.8 191l-.2 .8zM260.8 191l-.1 .6zM260.8 191v.3zM262.4 198.9v38.3l1.1 .6M43.8 211v27.1M85.8 211v27.1M43.8 234.9l2.5-.5v1zM43.8 234.9h42M83.3 234.4l2.5 .5-2.5 .5z"/>
<path d="M391.3 225.1l2.2 1.5-.7 .6zM391.3 225.1l8.8 8.8M49.7 245h215.7v37.2h-215.7zM49.7 250.4h215.7M49.7 255.7h215.7M59.7 245v37.2M68 245v37.2M112.2 245v37.2M247.4 245v37.2M49.7 261h215.7M49.7 266.3h215.7M49.7 271.6h215.7"/>
<path d="M49.7 276.9h215.7"/>
<circle cx="193.2" cy="29.1" r="3.8"/>
<circle cx="211.8" cy="24.8" r="3.7"/>
<circle cx="359.8" cy="24.2" r="3.8"/>
<circle cx="382.6" cy="28.9" r="3.8"/>
<circle cx="276.6" cy="75.5" r="3.7"/>
<circle cx="196.7" cy="176.3" r="3.8"/>
<circle cx="277.1" cy="173.5" r="3.7"/>
<circle cx="402.7" cy="236.6" r="3.8"/>
</g>
<g fill="none" stroke="#000" stroke-width=".71">
<path d="M10.1 9.9h400v277.1h-400zM70.1 6.5v3.4M140.1 6.5v3.4M207.2 5h5.8l-2.9 4.9zM210.1 0v9.9M280.1 6.5v3.4M350.1 6.5v3.4M6.7 74.2h3.4M410.1 74.2h3.5M.1 148.5h10M5.1 145.6l5 2.9-5 2.9zM410.1 148.5h10"/>
<path d="M410.1 148.5l5-2.9v5.8zM6.7 222.7h3.4M410.1 222.7h3.5M70.1 287v3.4M140.1 287v3.4M210.1 287v10M210.1 287l2.9 5h-5.8zM280.1 287v3.4M350.1 287v3.4"/>
</g>
<g fill="none" stroke="#000" stroke-width=".51">
<path d="M269.8 249.5h40.3M270.1 242h140v45h-140zM270.1 257h140M303.2 257v16M310.1 242v15M350.1 257v30M390.1 257v12M270.1 265h33.1M270.1 273h80M350.1 269h60M350.1 263h60M350.1 280.5h60"/>
<path d="M370.1 280.5v6.5M390.1 280.5v6.5"/>
</g>
<g fill="#000">
<path d="M203.7 39l1.4 2.1-2.1-1.4zM347.9 35.3l.7 .8-2.1 1.4zM230.1 43.7l.7-.6 1.4 2zM367.3 43.6l.7 .7-2.1 1.4zM29.3 64.8l.4 2.5h-.9zM257.9 94.9l.1 .5zM257.8 94.6l.2 .8zM257.6 94.4l.4 1zM257.3 94.3l.7 1.1zM257.1 94.1l.9 1.3zM256.8 94.1h.3l.9 1.3zM256.6 94.1h.2l1.2 1.3z"/>
<path d="M256.3 94.2l.3-.1 1.4 1.3zM256.1 94.4l.2-.2 1.7 1.2zM255.9 94.5l.2-.1 1.9 1zM255.9 94.5l2.1 .9-2.3-.7zM255.7 94.7l2.3 .7-2.4-.4zM255.6 95.8l2.4-.4-2.3 .6zM255.7 96l2.3-.6-2.1 .8zM255.9 96.2l2.1-.8-1.9 1zM256.1 96.4l1.9-1-1.7 1.1zM256.3 96.5l1.7-1.1-1.4 1.2zM256.6 96.6l1.4-1.2-1.2 1.2zM258 95.4l-1.2 1.2z"/>
<path d="M258 95.4l-.9 1.2zM258 95.4l-.7 1.1zM258 95.4l-.4 .9zM258 95.4l-.2 .7zM258 95.4l-.1 .5zM258 95.4v.2zM28.8 172.1h.9l-.4 2.4zM42.4 182.5l2.5-.6v1.1zM84.7 181.9l2.5 .6-2.5 .5zM106.8 182.5l2.5-.5v1zM141.8 182l2.5 .5-2.5 .5zM206 185l1.5 2.1-2.2-1.4z"/>
<path d="M260.7 190.5l.1 .5zM260.6 190.2l.2 .8zM260.4 190.1l.4 .9zM260.2 189.9l.6 1.1zM259.9 189.8l.3 .1 .6 1.1zM259.7 189.8h.2l.9 1.2zM259.4 189.8h.3l1.1 1.2zM259.1 189.9l.3-.1 1.4 1.2zM258.9 190l.2-.1 1.7 1.1zM258.6 190.2l.3-.2 1.9 1zM258.6 190.2l2.2 .8-2.3-.6zM258.5 190.4l2.3 .6-2.4-.4z"/>
<path d="M258.4 191.4l2.4-.4-2.3 .7zM258.5 191.7l2.3-.7-2.2 .9zM258.6 191.9l2.2-.9-1.9 1.1zM258.9 192.1l1.9-1.1-1.7 1.2zM259.1 192.2l1.7-1.2-1.4 1.3zM259.4 192.3l1.4-1.3-1.1 1.3zM260.8 191l-.9 1.2-.2 .1zM260.8 191l-.6 1.2h-.3zM260.8 191l-.6 1.2zM260.8 191l-.4 1zM260.8 191l-.2 .8zM260.8 191l-.1 .6z"/>
<path d="M260.8 191v.3zM43.8 234.9l2.5-.5v1zM83.3 234.4l2.5 .5-2.5 .5zM391.3 225.1l2.2 1.5-.7 .6z"/>
</g>
<path d="M255.5 95.2h2.5M255.5 95.6h2.5M258.3 190.8h2.5" fill="none" stroke="#000" stroke-width=".38"/>
<path d="M258.3 191.2h2.5" fill="none" stroke="#000" stroke-width=".42"/>
<path d="M66 24.6h81.8" fill="none" stroke="#000" stroke-width=".63"/>
<text font-size="11" x="66.1" y="23.1">SOPORTE MOTOR</text>
<g font-size="7.9">
<text x="56.5" y="33.1">SOLDADURA SOPORTE MOTOR</text>
<text x="42.2" y="42.1">CDR-INSMT-V029-SSM001</text>
<text x="133.5" y="42.1">ID Ref: 1424</text>
<text x="72" y="51.1">SE FABRICA 1 UNIDAD</text>
<text x="103.1" y="213.4">CDR-INSMT-V029-SSM001</text>
<text x="278.4" y="214.3">CDR-INSMT-V029-SSM001</text>
<text x="126.8" y="222.4">SCALE 1 : 4</text>
<text x="302.2" y="223.3">SCALE 1 : 2</text>
</g>
<g font-size="4.7">
<text x="304.6" y="261.2">Planos de Producción</text>
<text x="304.6" y="266.6">Soldadura Soporte</text>
<text x="304.6" y="272">Motor</text>
</g>
<g font-size="4.2">
<text x="34" y="9.6">6</text>
<text x="104" y="9.6">5</text>
<text x="174" y="9.6">4</text>
<text x="244" y="9.6">3</text>
<text x="314" y="9.6">2</text>
<text x="384" y="9.6">1</text>
<text x="6.8" y="38.7">D</text>
<text x="410.6" y="38.7">D</text>
<text x="7" y="112.9">C</text>
<text x="410.8" y="112.9">C</text>
<text x="7" y="187.1">B</text>
<text x="410.8" y="187.1">B</text>
<text x="7" y="261.4">A</text>
<text x="410.8" y="261.4">A</text>
<text x="34" y="290.4">6</text>
<text x="104" y="290.4">5</text>
<text x="174" y="290.4">4</text>
<text x="244" y="290.4">3</text>
<text x="314" y="290.4">2</text>
<text x="384" y="290.4">1</text>
</g>
<g font-size="3.9">
<text x="210.8" y="26">6</text>
<text x="358.8" y="25.4">4</text>
<text x="192.2" y="30.4">5</text>
<text x="381.6" y="30.2">5</text>
<text x="275.7" y="76.8">1</text>
<text x="27.8" y="122.7" transform="rotate(-90 27.8 122.7)">439</text>
<text x="195.7" y="177.6">3</text>
<text x="276.1" y="174.8">2</text>
<text x="61.8" y="180.9">179</text>
<text x="122.6" y="181">150</text>
<text x="61.8" y="233.3">168</text>
<text x="401.8" y="237.8">3</text>
<text x="50.6" y="249">ITEM</text>
<text x="60.6" y="249">QTY</text>
<text x="78.1" y="249">PART NUMBER</text>
<text x="169.1" y="249">DESCRIPTION</text>
<text x="248.3" y="249.1">MASS (kg)</text>
<text x="53.7" y="254.3">1</text>
<text x="62.9" y="254.3">1</text>
<text x="68.9" y="254.3">CDR-IN-V029-CRSM001</text>
<text x="113.1" y="254.4">Chapa Resistente de Sujección del Motor, espesor 3 mm</text>
<text x="248.3" y="254.3">0,37</text>
<text x="53.7" y="259.6">2</text>
<text x="62.9" y="259.6">1</text>
<text x="68.9" y="259.6">CDR-IN-V029-MAZS001</text>
<text x="113.1" y="259.7">Tubo Macizo Cuerpo Motor, diámetro exterior 20 mm y diámetro interior 14,1mm</text>
<text x="248.3" y="259.6">0,21</text>
<text x="53.7" y="264.9">3</text>
<text x="62.9" y="264.9">2</text>
<text x="68.9" y="264.9">CDR-IN-V029-TROS001</text>
<text x="113.1" y="265">Macizo Roscado de Métrica M8, espesor 10 mm</text>
<text x="248.3" y="264.9">0,02</text>
<text x="53.7" y="270.2">4</text>
<text x="53.7" y="275.5">5</text>
<text x="62.9" y="270.2">1</text>
<text x="62.9" y="275.5">1</text>
<text x="68.9" y="270.3">CDR-IN-V029-TSSM001</text>
<text x="68.9" y="275.5">CDR-INSMT-V029-CSM001</text>
<text x="113.1" y="270.3">Tubo Protección Eje, espesor 2 mm</text>
<text x="113.1" y="275.6">Chapa Frontal Sujección Motor, espesor 3 mm</text>
<text x="248.3" y="270.3">0,09</text>
<text x="248.3" y="275.5">1,72</text>
<text x="358.5" y="275">CDR-INSMT-V029-SSM001</text>
<text x="53.7" y="280.8">6</text>
<text x="62.9" y="280.8">4</text>
<text x="68.9" y="280.8">DIN929 M6</text>
<text x="113.1" y="280.9">Tuerca hexagonal para soldar</text>
<text x="248.3" y="280.8">0</text>
<text x="358.5" y="279.4">1424</text>
</g>
<g font-size="3.1">
<text x="312.7" y="246.8">Tolerancias para dimensiones lineales y angulares sin indicación individual</text>
<text x="312.7" y="250.4">de tolerancia, según ISO 2768-1:1989</text>
<text x="312.7" y="254">Zonas de rugosidad no especificada, Ra 3.2</text>
<text x="377.7" y="285.6">A3</text>
<text x="397" y="285.9">1 /5</text>
</g>
<g font-size="2.4">
<text x="271.2" y="244.4">MATERIAL:</text>
<text x="271.3" y="252">ACABADO SUPERFICIAL:</text>
<text x="271.4" y="247.9">Steel, Mild</text>
<text x="271.3" y="254.6">Negro satinado liso</text>
<text x="271.2" y="259.7">SCALE:</text>
<text x="350.6" y="260.8">DRAWN: Carlos Ruiz Madrigal</text>
<text x="391.2" y="260.6">11/03/2014</text>
<text x="350.6" y="267">CHECKED: Antonio Garcia</text>
<text x="391.2" y="266.7">12/03/2014</text>
<text x="350.6" y="271.4">DWG NO:</text>
<text x="350.8" y="276.9">Id. Ref:</text>
<text x="350.8" y="282.8">REV</text>
<text x="371.2" y="282.9">SIZE</text>
<text x="390.9" y="282.9">SHEET</text>
</g>
</svg>
